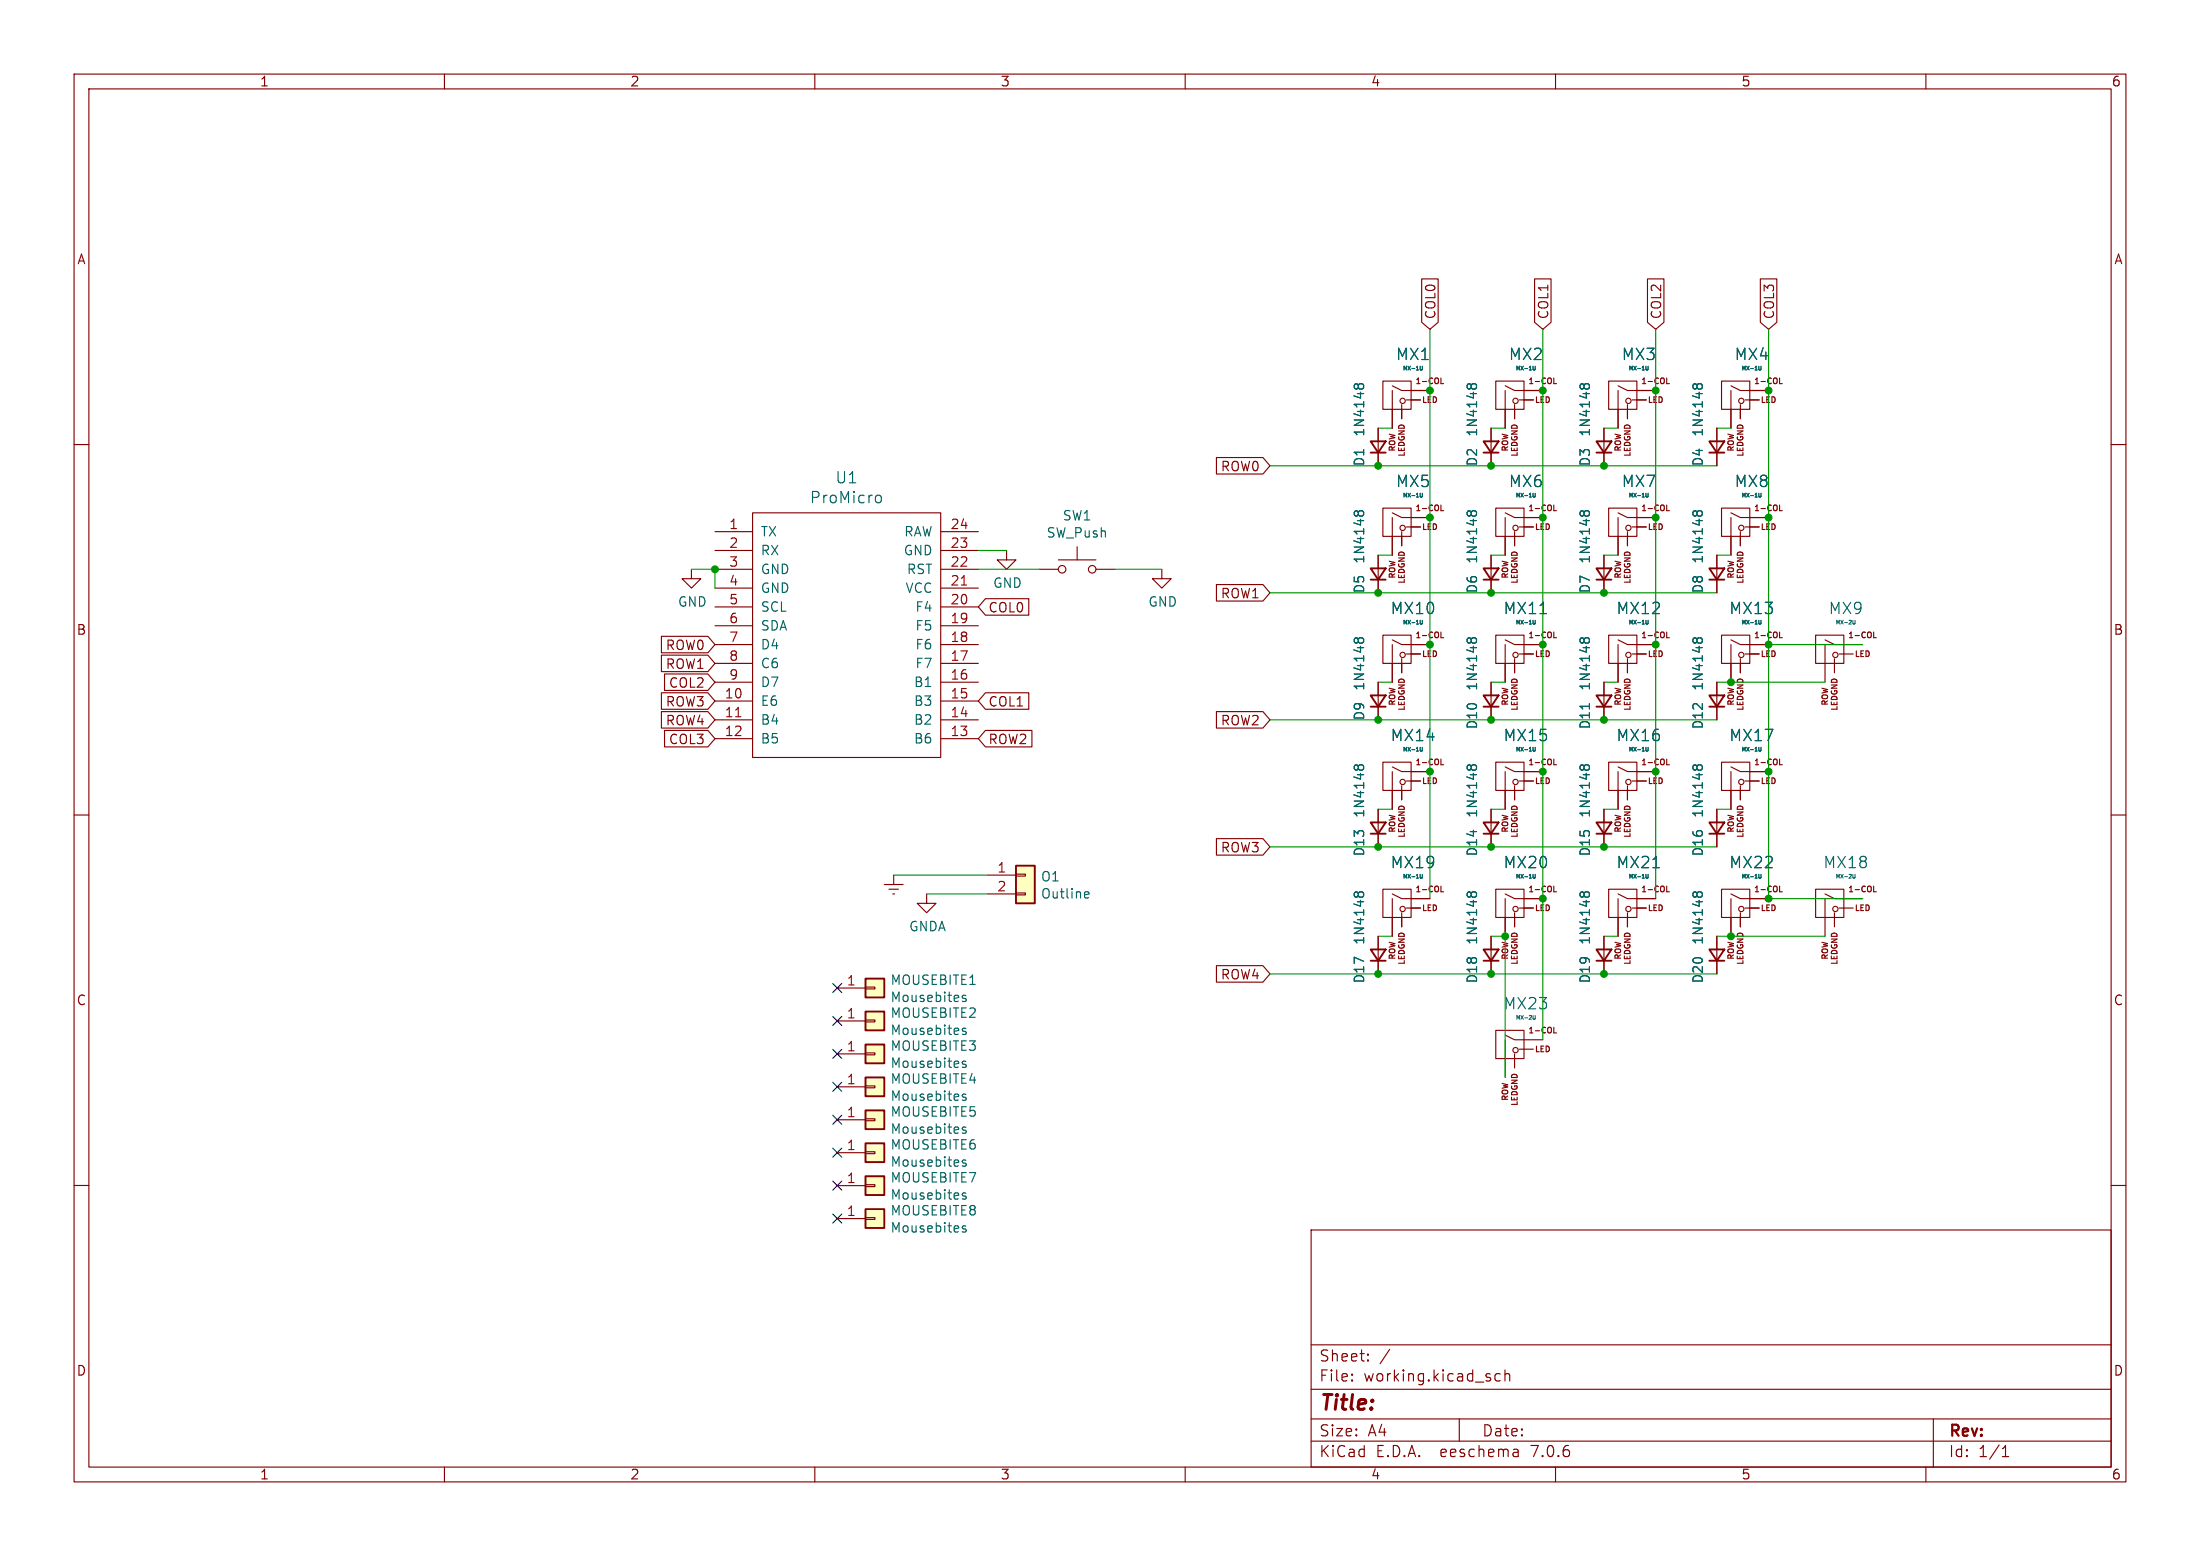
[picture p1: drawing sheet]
<svg xmlns="http://www.w3.org/2000/svg" width="297mm" height="210mm" viewBox="0 0 297 210" stroke-linecap="round" stroke-linejoin="round" font-family="sans-serif">
<g fill="none" stroke="#840000" stroke-width=".15">
<path d="M10 10h277v190h-277zM12 12h273v186h-273zM60 10v2M110 10v2M160 10v2M210 10v2M260 10v2M191.9 37.6h2.3v5.9l-1.2 1-1.1-1zM207.2 37.6h2.2v5.9l-1.1 1-1.1-1zM222.4 37.6h2.2v5.9l-1.1 1-1.1-1zM237.6 37.6h2.3v5.9l-1.1 1-1.2-1zM10 60h2"/>
<path d="M186.1 57.8v5.1M186.7 51.4h3.8v3.8h-3.8zM188 52.1l1.2 .6h3.8M188 52.7v5.1M189.2 54.6v1.9M189.9 54h1.9M194.5 51v.8h.4M201.3 57.8v5.1M201.9 51.4h3.8v3.8h-3.8zM203.2 52.1l1.3 .6h3.8M203.2 52.7v5.1M204.5 54.6v1.9"/>
<path d="M205.1 54h1.9M209.8 51v.8h.3M216.5 57.8v5.1M217.2 51.4h3.8v3.8h-3.8zM218.4 52.1l1.3 .6h3.8M218.4 52.7v5.1M219.7 54.6v1.9M220.3 54h1.9M225 51v.8h.4M231.8 57.8v5.1M232.4 51.4h3.8v3.8h-3.8zM233.7 52.1l1.2 .6h3.9"/>
<path d="M233.7 52.7v5.1M234.9 54.6v1.9M235.6 54h1.9M240.2 51v.8h.4M285 60h2M93.3 76.8v1.3h1.3l-1.3 1.3-1.2-1.3h1.2M96.5 76.8h5.1M96.5 71.8h5.1M96.5 74.3h5.1M96.5 79.4h5.1M101.6 69.2h25.4v33h-25.4zM127 76.8h5.1"/>
<path d="M127 71.8h5.1M127 74.3h5.1M127 79.4h5.1M135.9 74.3v1.3h1.3l-1.3 1.2-1.3-1.2h1.3M140.3 76.8h2.6M142.9 75.6h5.1M145.4 73.8v1.8M148 76.8h2.5M156.8 76.8v1.3h1.3l-1.3 1.3-1.2-1.3h1.2M164.2 61.8h6.3l.9 1.1-.9 1.1h-6.3zM164.2 78.9h6.3l.9 1.1-.9 1.1h-6.3zM186.1 74.9v5.1"/>
<path d="M186.7 68.6h3.8v3.8h-3.8zM188 69.2l1.2 .7h3.8M188 69.9v5M189.2 71.8v1.9M189.9 71.1h1.9M194.5 68.2v.7h.4M201.3 74.9v5.1M201.9 68.6h3.8v3.8h-3.8zM203.2 69.2l1.3 .7h3.8M203.2 69.9v5M204.5 71.8v1.9M205.1 71.1h1.9"/>
<path d="M209.8 68.2v.7h.3M216.5 74.9v5.1M217.2 68.6h3.8v3.8h-3.8zM218.4 69.2l1.3 .7h3.8M218.4 69.9v5M219.7 71.8v1.9M220.3 71.1h1.9M225 68.2v.7h.4M231.8 74.9v5.1M232.4 68.6h3.8v3.8h-3.8zM233.7 69.2l1.2 .7h3.9M233.7 69.9v5"/>
<path d="M234.9 71.8v1.9M235.6 71.1h1.9M240.2 68.2v.7h.4M89.3 88.4h6.3l.9 1.1-.9 1.1h-6.3zM89.3 85.9h6.3l.9 1.1-.9 1.1h-6.3zM89.3 96h6.3l.9 1.2-.9 1.1h-6.3zM89.3 93.5h6.3l.9 1.1-.9 1.1h-6.3zM89.7 98.6h5.9l.9 1.1-.9 1.1h-5.9zM89.7 91h5.9l.9 1.1-.9 1.1h-5.9zM96.5 87h5.1M96.5 94.6h5.1M96.5 97.2h5.1"/>
<path d="M96.5 99.7h5.1M96.5 92.1h5.1M96.5 89.5h5.1M96.5 84.5h5.1M96.5 81.9h5.1M127 87h5.1M127 94.6h5.1M127 97.2h5.1M127 99.7h5.1M127 92.1h5.1M127 89.5h5.1M127 84.5h5.1"/>
<path d="M127 81.9h5.1M133 93.5h5.9v2.2h-5.9l-.9-1.1zM133 80.8h5.9v2.2h-5.9l-.9-1.1zM133 98.6h6.3v2.2h-6.3l-.9-1.1zM164.2 96h6.3l.9 1.2-.9 1.1h-6.3zM186.1 92.1v5.1M186.7 85.7h3.8v3.8h-3.8zM188 86.4l1.2 .6h3.8M188 87v5.1M189.2 88.9v1.9M189.9 88.3h1.9M194.5 85.3v.8h.4"/>
<path d="M201.3 92.1v5.1M201.9 85.7h3.8v3.8h-3.8zM203.2 86.4l1.3 .6h3.8M203.2 87v5.1M204.5 88.9v1.9M205.1 88.3h1.9M209.8 85.3v.8h.3M216.5 92.1v5.1M217.2 85.7h3.8v3.8h-3.8zM218.4 86.4l1.3 .6h3.8M218.4 87v5.1M219.7 88.9v1.9"/>
<path d="M220.3 88.3h1.9M225 85.3v.8h.4M231.8 92.1v5.1M232.4 85.7h3.8v3.8h-3.8zM233.7 86.4l1.2 .6h3.9M233.7 87v5.1M234.9 88.9v1.9M235.6 88.3h1.9M240.2 85.3v.8h.4M245.1 85.7h3.8v3.8h-3.8zM246.4 86.4l1.2 .6h3.9M246.4 87v5.1"/>
<path d="M247.6 88.9v1.9M248.3 88.3h1.9M252.9 85.3v.8h.4M10 110h2M119.4 119.4h2.5M120.6 118.1v1.3M133.3 118.1h3.9M137.2 118h1.2v.2h-1.2zM164.2 113.2h6.3l.9 1.1-.9 1.1h-6.3zM186.1 109.2v5.1M186.7 102.9h3.8v3.8h-3.8zM188 103.5l1.2 .6h3.8"/>
<path d="M188 104.1v5.1M189.2 106v2M189.9 105.4h1.9M194.5 102.5v.7h.4M194.5 119.6v.8h.4M201.3 109.2v5.1M201.9 102.9h3.8v3.8h-3.8zM203.2 103.5l1.3 .6h3.8M203.2 104.1v5.1M204.5 106v2M205.1 105.4h1.9M209.8 102.5v.7h.3"/>
<path d="M209.8 119.6v.8h.3M216.5 109.2v5.1M217.2 102.9h3.8v3.8h-3.8zM218.4 103.5l1.3 .6h3.8M218.4 104.1v5.1M219.7 106v2M220.3 105.4h1.9M225 102.5v.7h.4M225 119.6v.8h.4M231.8 109.2v5.1M232.4 102.9h3.8v3.8h-3.8zM233.7 103.5l1.2 .6h3.9"/>
<path d="M233.7 104.1v5.1M234.9 106v2M235.6 105.4h1.9M240.2 102.5v.7h.4M240.2 119.6v.8h.4M252.9 119.6v.8h.4M285 110h2M113 137.8h3.8M113 133.4h3.8M116.8 137.7h1.3v.2h-1.3zM116.8 133.2h1.3v.3h-1.3zM120 120h1.3"/>
<path d="M120.5 120.7h.3M125.1 120.7v1.2h1.3l-1.3 1.3-1.3-1.3h1.3M133.3 120.7h3.9M137.2 120.5h1.2v.3h-1.2zM164.2 130.3h6.3l.9 1.1-.9 1.2h-6.3zM186.1 126.4v5M186.7 120h3.8v3.8h-3.8zM188 120.7l1.2 .6h3.8M188 121.3v5.1M189.2 123.2v1.9M189.9 122.6h1.9M201.3 126.4v5"/>
<path d="M201.9 120h3.8v3.8h-3.8zM201.9 139.1h3.8v3.8h-3.8zM203.2 120.7l1.3 .6h3.8M203.2 139.7l1.3 .6h3.8M203.2 121.3v5.1M204.5 123.2v1.9M205.1 122.6h1.9M209.8 138.6v.8h.3M216.5 126.4v5M217.2 120h3.8v3.8h-3.8zM218.4 120.7l1.3 .6h3.8M218.4 121.3v5.1"/>
<path d="M219.7 123.2v1.9M220.3 122.6h1.9M231.8 126.4v5M232.4 120h3.8v3.8h-3.8zM233.7 120.7l1.2 .6h3.9M233.7 121.3v5.1M234.9 123.2v1.9M235.6 122.6h1.9M245.1 120h3.8v3.8h-3.8zM246.4 120.7l1.2 .6h3.9M246.4 121.3v5.1M247.6 123.2v1.9"/>
<path d="M248.3 122.6h1.9M10 160h2M113 142.2h3.8M113 146.7h3.8M113 155.6h3.8M113 151.1h3.8M116.8 142.1h1.3v.3h-1.3zM116.8 159.9h1.3v.2h-1.3zM116.8 146.6h1.3v.2h-1.3zM116.8 155.4h1.3v.3h-1.3zM116.8 151h1.3v.3h-1.3zM203.2 140.3v5.1"/>
<path d="M204.5 142.2v1.9M205.1 141.6h1.9M285 160h2M113 160h3.8M113 164.5h3.8M116.8 164.3h1.3v.3h-1.3zM177 166h108v32h-108zM60 198v2M110 198v2M160 198v2M177 194.5h108M177 191.5h108"/>
<path d="M177 187.5h108M177 181.5h108M182.5 186.3h.1l-.1 .1M182.5 186.3v.1M182.5 185.5v.1M182.5 185.5h.1l-.1 .1M184.7 183.6v.1M184.7 183.6h-.1l.1 .1M184.7 182.8v.1M184.7 182.8h-.1l.1 .1M187.6 182.1l-1.3 2M197 191.5v3"/>
<path d="M202.5 185.5l-.4-.1-.3 .3v.4l.2 .2 .1 .1 .4-.1M203.2 185.5a.37 .37 0 0 1 .6 .1v.8M203.2 184.9v1.5M204.9 195.7l.1 .9M205 196.5l-.2 .1M205 196h-.2M210 198v2M260 198v2M261 191.5v6.5M270.3 196.6h.9M270.3 195.5l.4-.4v1.5"/>
<circle cx="189.4" cy="54.1" r=".36"/>
<circle cx="204.6" cy="54.1" r=".36"/>
<circle cx="219.8" cy="54.1" r=".36"/>
<circle cx="235.1" cy="54.1" r=".36"/>
<circle cx="143.4" cy="76.8" r=".51"/>
<circle cx="147.4" cy="76.8" r=".51"/>
<circle cx="189.4" cy="71.2" r=".36"/>
<circle cx="204.6" cy="71.2" r=".36"/>
<circle cx="219.8" cy="71.2" r=".36"/>
<circle cx="235.1" cy="71.2" r=".36"/>
<circle cx="189.4" cy="88.4" r=".36"/>
<circle cx="204.6" cy="88.4" r=".36"/>
<circle cx="219.8" cy="88.4" r=".36"/>
<circle cx="235.1" cy="88.4" r=".36"/>
<circle cx="247.8" cy="88.4" r=".36"/>
<circle cx="189.4" cy="105.5" r=".36"/>
<circle cx="204.6" cy="105.5" r=".36"/>
<circle cx="219.8" cy="105.5" r=".36"/>
<circle cx="235.1" cy="105.5" r=".36"/>
<circle cx="189.4" cy="122.7" r=".36"/>
<circle cx="204.6" cy="122.7" r=".36"/>
<circle cx="219.8" cy="122.7" r=".36"/>
<circle cx="235.1" cy="122.7" r=".36"/>
<circle cx="247.8" cy="122.7" r=".36"/>
<circle cx="204.6" cy="141.7" r=".36"/>
</g>
<g fill="none" stroke="#006464" stroke-width=".14">
<path d="M191.7 49.4v.4l.1 .1 .2-.1v-.4M207 49.4v.4l.1 .1 .2-.1v-.4M222.2 49.4v.4l.1 .1 .2-.1v-.4M237.4 49.4v.4l.1 .1 .2-.1v-.4M191.7 66.6v.4l.1 .1 .2-.1v-.4M207 66.6v.4l.1 .1 .2-.1v-.4M222.2 66.6v.4l.1 .1 .2-.1v-.4M237.4 66.6v.4l.1 .1 .2-.1v-.4M191.7 83.7v.4l.1 .1 .2-.1v-.4M207 83.7v.4l.1 .1 .2-.1v-.4M222.2 83.7v.4l.1 .1 .2-.1v-.4M237.4 83.7v.4l.1 .1 .2-.1v-.4"/>
<path d="M250.1 83.7v.4l.1 .1 .2-.1v-.4M191.7 100.9v.4l.1 .1 .2-.1v-.4M191.7 118v.4l.1 .1 .2-.1v-.4M207 100.9v.4l.1 .1 .2-.1v-.4M207 118v.4l.1 .1 .2-.1v-.4M222.2 100.9v.4l.1 .1 .2-.1v-.4M222.2 118v.4l.1 .1 .2-.1v-.4M237.4 100.9v.4l.1 .1 .2-.1v-.4M237.4 118v.4l.1 .1 .2-.1v-.4M250.1 118v.4l.1 .1 .2-.1v-.4M207 137.1v.4l.1 .1 .2-.1v-.4"/>
</g>
<g fill="#ffffc2" stroke="#ffffc2" stroke-width=".14">
<path d="M116.8 136.5h2.6v2.6h-2.6z"/>
<path d="M116.8 163.2h2.6v2.5h-2.6z"/>
<path d="M116.8 141h2.6v2.5h-2.6z"/>
<path d="M116.8 158.8h2.6v2.5h-2.6z"/>
<path d="M116.8 145.4h2.6v2.6h-2.6z"/>
<path d="M116.8 154.3h2.6v2.5h-2.6z"/>
<path d="M116.8 149.9h2.6v2.5h-2.6z"/>
<path d="M137.2 116.8h2.5v5.1h-2.5z"/>
<path d="M116.8 132.1h2.6v2.5h-2.6z"/>
</g>
<g fill="none" stroke="#840000" stroke-width=".25">
<path d="M185 59.6h2.1l-1 1.5zM200.3 59.6h2l-1 1.5zM215.5 59.6h2.1l-1.1 1.5zM230.8 59.6h2l-1 1.5zM185 76.7h2.1l-1 1.5zM185 61.1h2.1M185 78.2h2.1M200.3 76.7h2l-1 1.5zM200.3 61.1h2M200.3 78.2h2M215.5 76.7h2.1l-1.1 1.5zM215.5 61.1h2.1"/>
<path d="M215.5 78.2h2.1M230.8 76.7h2l-1 1.5zM230.8 61.1h2M230.8 78.2h2M185 93.9h2.1l-1 1.5zM185 95.4h2.1M200.3 93.9h2l-1 1.5zM200.3 95.4h2M215.5 93.9h2.1l-1.1 1.5zM215.5 95.4h2.1M230.8 93.9h2l-1 1.5zM230.8 95.4h2"/>
<path d="M137.2 116.8h2.5v5.1h-2.5zM185 111h2.1l-1 1.5zM185 112.5h2.1M200.3 111h2l-1 1.5zM200.3 112.5h2M215.5 111h2.1l-1.1 1.5zM215.5 112.5h2.1M230.8 111h2l-1 1.5zM230.8 112.5h2M116.8 136.5h2.6v2.6h-2.6zM116.8 132.1h2.6v2.5h-2.6zM185 128.1h2.1l-1 1.6z"/>
<path d="M185 129.7h2.1M200.3 128.1h2l-1 1.6zM200.3 129.7h2M215.5 128.1h2.1l-1.1 1.6zM215.5 129.7h2.1M230.8 128.1h2l-1 1.6zM230.8 129.7h2M116.8 141h2.6v2.5h-2.6zM116.8 158.8h2.6v2.5h-2.6zM116.8 145.4h2.6v2.6h-2.6zM116.8 154.3h2.6v2.5h-2.6zM116.8 149.9h2.6v2.5h-2.6z"/>
<path d="M116.8 163.2h2.6v2.5h-2.6z"/>
</g>
<g fill="none" stroke="#006464" stroke-width=".15">
<path d="M183.4 52l-.3-.2h-.2l-.1 .2 .1 .4M183.4 52l.2-.2h.4l.1 .2-.1 .4M183.4 52v.3M183.4 52.3l-.1 .1M183.4 52.3v.1M198.6 52l-.2-.2h-.2l-.1 .2v.4M198.6 52l.3-.2h.3l.1 .2v.4M198.6 52v.3M198.6 52.3l-.1 .1M198.6 52.3l.1 .1M213.8 52l-.2-.2h-.2l-.1 .2 .1 .4M213.8 52v.3"/>
<path d="M213.8 52l.3-.2h.4l.1 .2-.1 .4M213.8 52.3v.1M213.8 52.3l.1 .1M229.1 52l-.3-.2h-.1l-.2 .2 .1 .4M229.1 52v.3M229.1 52l.2-.2h.4l.1 .2v.4M229.1 52.3l-.1 .1M229.1 52.3v.1M118.3 66.9a.41 .41 0 0 1 .7 .2v.5a.41 .41 0 0 1-.7 .2M183.4 69.2l-.3-.3-.2 .1-.1 .2 .1 .3M183.4 69.2v.2M183.4 69.2l.2-.3 .4 .1 .1 .2-.1 .3"/>
<path d="M183.4 69.4l-.1 .1M183.4 69.4v.1M198.6 69.2l-.2-.3-.2 .1-.1 .2v.3M198.6 69.2l.3-.3 .3 .1 .1 .2v.3M198.6 69.2v.2M198.6 69.4l-.1 .1M198.6 69.4l.1 .1M213.8 69.2l-.2-.3-.2 .1-.1 .2 .1 .3M213.8 69.2v.2M213.8 69.2l.3-.3 .4 .1 .1 .2-.1 .3M213.8 69.4v.1M213.8 69.4l.1 .1"/>
<path d="M229.1 69.2l-.3-.3-.1 .1-.2 .2 .1 .3M229.1 69.2v.2M229.1 69.2l.2-.3 .4 .1 .1 .2v.3M229.1 69.4l-.1 .1M229.1 69.4v.1M183.4 86.3l-.3-.2h-.2l-.1 .2 .1 .4M183.4 86.3l.2-.2h.4l.1 .2-.1 .4M183.4 86.6l-.1 .1M183.4 86.3v.3M183.4 86.6v.1M198.6 86.3l-.2-.2h-.2l-.1 .2v.4M198.6 86.3l.3-.2h.3l.1 .2v.4"/>
<path d="M198.6 86.3v.3M198.6 86.6l-.1 .1M198.6 86.6l.1 .1M207.9 82.8h.9M213.8 86.3l-.2-.2h-.2l-.1 .2 .1 .4M213.8 86.3v.3M213.8 86.3l.3-.2h.4l.1 .2-.1 .4M213.8 86.6v.1M213.8 86.6l.1 .1M214.6 95v.7M229.1 86.3l-.3-.2h-.1l-.2 .2 .1 .4M229.1 86.3v.3"/>
<path d="M229.1 86.3l.2-.2h.4l.1 .2v.4M229.1 86.6l-.1 .1M229.1 86.6v.1M183.4 103.5l-.3-.3-.2 .1-.1 .2 .1 .3M183.4 103.5l.2-.3 .4 .1 .1 .2-.1 .3M183.4 103.5v.2M183.4 103.7l-.1 .1M183.4 103.7v.1M198.6 103.5l-.2-.3-.2 .1-.1 .2v.3M198.6 103.5l.3-.3 .3 .1 .1 .2v.3M198.6 103.5v.2M198.6 103.7l-.1 .1"/>
<path d="M198.6 103.7l.1 .1M213.8 103.5l-.2-.3-.2 .1-.1 .2 .1 .3M213.8 103.5v.2M213.8 103.5l.3-.3 .4 .1 .1 .2-.1 .3M213.8 103.7v.1M213.8 103.7l.1 .1M223.1 117.1h.9M229.1 103.5l-.3-.3-.1 .1-.2 .2 .1 .3M229.1 103.5v.2M229.1 103.5l.2-.3 .4 .1 .1 .2v.3M229.1 103.7l-.1 .1M229.1 103.7v.1"/>
<path d="M130.4 138.8h-.3l-.2 .2 .1 .1 .4 .2v.3h-.5M130.4 134.4l-.3-.1-.2 .2 .1 .2 .4 .1v.3h-.5M146.6 120.4h.4v.3l-.6 .1M147 121.1l-.4 .1M183.4 120.6l-.3-.2h-.2l-.1 .2 .1 .4M183.4 120.6l.2-.2h.4l.1 .2-.1 .4M183.4 120.6v.3M183.4 120.9l-.1 .1M183.4 120.9v.1M198.6 120.6l-.2-.2h-.2l-.1 .2v.4M198.6 120.6l.3-.2h.3l.1 .2v.4M198.6 120.9l-.1 .1"/>
<path d="M198.6 120.6v.3M198.6 120.9l.1 .1M213.8 120.9v.1M213.8 120.6l-.2-.2h-.2l-.1 .2 .1 .4M213.8 120.6l.3-.2h.4l.1 .2-.1 .4M213.8 120.6v.3M213.8 120.9l.1 .1M229.1 120.6l-.3-.2h-.1l-.2 .2 .1 .4M229.1 120.6l.2-.2h.4l.1 .2v.4M229.1 120.9l-.1 .1M229.1 120.6v.3M229.1 120.9v.1"/>
<path d="M130.4 143.3l-.3-.1-.2 .2 .1 .2 .4 .1v.3h-.5M130.4 147.7h-.3l-.2 .1 .1 .2 .4 .1v.3h-.5M130.4 152.2l-.3-.1-.2 .2 .1 .2 .4 .1v.3h-.5M130.4 156.6h-.3l-.2 .1 .1 .2 .4 .1v.3h-.5M130.4 161.1l-.3-.1-.2 .2 .1 .2 .4 .1v.3h-.5M130.4 165.5l-.3-.1-.2 .2 .1 .2 .4 .1v.3h-.5"/>
</g>
<path d="M129.8 79h.7M99.3 96.7h.7" fill="none" stroke="#a90000" stroke-width=".15"/>
<g fill="none" stroke="#009600" stroke-width=".15">
<path d="M186.1 57.8h1.9M193 44.5v76.8M201.3 57.8h1.9M208.3 44.5v95.8M216.5 57.8h1.9M223.5 44.5v76.8M231.8 57.8h1.9M238.8 44.5v76.8h12.7M93.3 76.8h3.2v2.6M132.1 76.8h8.2M132.1 74.3h3.8M150.5 76.8h6.3"/>
<path d="M171.4 62.9h60.4M186.1 74.9h1.9M201.3 74.9h1.9M216.5 74.9h1.9M231.8 74.9h1.9M171.4 80h60.4M171.4 97.2h60.4M186.1 92.1h1.9M201.3 92.1h1.9M216.5 92.1h1.9M231.8 92.1h14.6M238.8 87h12.7"/>
<path d="M120.6 118.1h12.7M171.4 114.3h60.4M186.1 109.2h1.9M201.3 109.2h1.9M216.5 109.2h1.9M231.8 109.2h1.9M125.1 120.7h8.2M171.4 131.4h60.4M186.1 126.4h1.9M201.3 126.4h1.9v19M216.5 126.4h1.9M231.8 126.4h14.6"/>
</g>
<g fill="none" stroke="#000084" stroke-width=".15">
<path d="M112.4 137.2l1.2 1.2M112.4 132.7l1.2 1.3M113.6 137.2l-1.2 1.2M113.6 132.7l-1.2 1.3M112.4 141.6l1.2 1.2M112.4 155l1.2 1.2M112.4 159.4l1.2 1.2M112.4 150.5l1.2 1.2M112.4 146.1l1.2 1.2M113.6 141.6l-1.2 1.2M113.6 155l-1.2 1.2M113.6 159.4l-1.2 1.2"/>
<path d="M113.6 150.5l-1.2 1.2M113.6 146.1l-1.2 1.2M112.4 163.9l1.2 1.2M113.6 163.9l-1.2 1.2"/>
</g>
<g fill="#009600" stroke="#009600" stroke-width=".15">
<circle cx="203.2" cy="126.4" r=".46"/>
<circle cx="201.3" cy="131.4" r=".46"/>
<circle cx="216.5" cy="131.4" r=".46"/>
<circle cx="216.5" cy="114.3" r=".46"/>
<circle cx="201.3" cy="114.3" r=".46"/>
<circle cx="208.3" cy="121.3" r=".46"/>
<circle cx="223.5" cy="104.1" r=".46"/>
<circle cx="233.7" cy="126.4" r=".46"/>
<circle cx="238.8" cy="121.3" r=".46"/>
<circle cx="238.8" cy="104.1" r=".46"/>
<circle cx="96.5" cy="76.8" r=".46"/>
<circle cx="238.8" cy="87" r=".46"/>
<circle cx="233.7" cy="92.1" r=".46"/>
<circle cx="223.5" cy="69.9" r=".46"/>
<circle cx="238.8" cy="69.9" r=".46"/>
<circle cx="238.8" cy="52.7" r=".46"/>
<circle cx="223.5" cy="52.7" r=".46"/>
<circle cx="223.5" cy="87" r=".46"/>
<circle cx="201.3" cy="97.2" r=".46"/>
<circle cx="208.3" cy="104.1" r=".46"/>
<circle cx="193" cy="104.1" r=".46"/>
<circle cx="216.5" cy="97.2" r=".46"/>
<circle cx="186.1" cy="114.3" r=".46"/>
<circle cx="186.1" cy="131.4" r=".46"/>
<circle cx="186.1" cy="97.2" r=".46"/>
<circle cx="216.5" cy="62.9" r=".46"/>
<circle cx="208.3" cy="69.9" r=".46"/>
<circle cx="201.3" cy="62.9" r=".46"/>
<circle cx="216.5" cy="80" r=".46"/>
<circle cx="208.3" cy="52.7" r=".46"/>
<circle cx="208.3" cy="87" r=".46"/>
<circle cx="201.3" cy="80" r=".46"/>
<circle cx="193" cy="87" r=".46"/>
<circle cx="193" cy="52.7" r=".46"/>
<circle cx="193" cy="69.9" r=".46"/>
<circle cx="186.1" cy="62.9" r=".46"/>
<circle cx="186.1" cy="80" r=".46"/>
</g>
<text font-size="2.8" fill="#840000" x="178" y="190.9">Title:</text>
<g font-size="2.1" fill="#006464">
<text x="188.4" y="48.8">MX1</text>
<text x="203.6" y="48.8">MX2</text>
<text x="218.9" y="48.8">MX3</text>
<text x="234.1" y="48.8">MX4</text>
<text x="112.7" y="65.5">U1</text>
<text x="188.4" y="66">MX5</text>
<text x="203.6" y="66">MX6</text>
<text x="218.9" y="66">MX7</text>
<text x="234.1" y="66">MX8</text>
<text x="109.3" y="68.1">ProMicro</text>
<text x="187.7" y="83.1">MX10</text>
<text x="202.9" y="83.1">MX11</text>
<text x="218.1" y="83.1">MX12</text>
<text x="233.4" y="83.1">MX13</text>
<text x="246.8" y="83.1">MX9</text>
<text x="187.7" y="100.3">MX14</text>
<text x="202.9" y="100.3">MX15</text>
<text x="218.1" y="100.3">MX16</text>
<text x="233.4" y="100.3">MX17</text>
<text x="187.7" y="117.4">MX19</text>
<text x="202.9" y="117.4">MX20</text>
<text x="218.1" y="117.4">MX21</text>
<text x="233.4" y="117.4">MX22</text>
<text x="246.1" y="117.4">MX18</text>
<text x="202.9" y="136.4">MX23</text>
</g>
<g font-size="2.1" fill="#840000">
<text x="178" y="184">Sheet:</text>
<text x="178" y="186.7">File:</text>
<text x="184.1" y="186.7">working.kicad_sch</text>
<text x="178" y="196.9">KiCad</text>
<text x="178" y="194.1">Size:</text>
<text x="184.7" y="194.1">A4</text>
<text x="185.7" y="196.9">E.D.A.</text>
<text x="194.6" y="196.9">eeschema</text>
<text x="200" y="194.1">Date:</text>
<text x="207" y="196.9">7.0.6</text>
<text x="263" y="194.3">Rev:</text>
<text x="263" y="196.9">Id:</text>
<text x="267.1" y="196.9">1/1</text>
</g>
<g font-size="1.8" fill="#840000">
<text x="35" y="11.9">1</text>
<text x="85" y="11.9">2</text>
<text x="135" y="11.9">3</text>
<text x="185" y="11.9">4</text>
<text x="235" y="11.9">5</text>
<text x="285" y="11.9">6</text>
<text x="10.3" y="35.9">A</text>
<text x="285.3" y="35.9">A</text>
<text x="194" y="43.2" transform="rotate(-90 194 43.2)">COL0</text>
<text x="209.2" y="43.2" transform="rotate(-90 209.2 43.2)">COL1</text>
<text x="224.5" y="43.2" transform="rotate(-90 224.5 43.2)">COL2</text>
<text x="239.7" y="43.2" transform="rotate(-90 239.7 43.2)">COL3</text>
<text x="164.7" y="63.8">ROW0</text>
<text x="133.3" y="82.9">COL0</text>
<text x="164.7" y="81">ROW1</text>
<text x="10.3" y="85.9">B</text>
<text x="89.8" y="87.9">ROW0</text>
<text x="285.3" y="85.9">B</text>
<text x="89.8" y="90.5">ROW1</text>
<text x="89.8" y="95.6">ROW3</text>
<text x="90.2" y="93">COL2</text>
<text x="133.3" y="95.6">COL1</text>
<text x="89.8" y="98.1">ROW4</text>
<text x="90.2" y="100.6">COL3</text>
<text x="133.3" y="100.6">ROW2</text>
<text x="164.7" y="98.1">ROW2</text>
<text x="164.7" y="115.3">ROW3</text>
<text x="10.3" y="135.9">C</text>
<text x="164.7" y="132.4">ROW4</text>
<text x="285.3" y="135.9">C</text>
<text x="10.3" y="185.9">D</text>
<text x="285.3" y="185.9">D</text>
<text x="35" y="199.9">1</text>
<text x="85" y="199.9">2</text>
<text x="135" y="199.9">3</text>
<text x="185" y="199.9">4</text>
<text x="235" y="199.9">5</text>
<text x="285" y="199.9">6</text>
</g>
<g font-size="1.8" fill="#006464">
<text x="184.4" y="59" transform="rotate(-90 184.4 59)">1N4148</text>
<text x="199.6" y="59" transform="rotate(-90 199.6 59)">1N4148</text>
<text x="214.9" y="59" transform="rotate(-90 214.9 59)">1N4148</text>
<text x="230.1" y="59" transform="rotate(-90 230.1 59)">1N4148</text>
<text x="184.4" y="63" transform="rotate(-90 184.4 63)">D1</text>
<text x="199.6" y="63" transform="rotate(-90 199.6 63)">D2</text>
<text x="214.9" y="63" transform="rotate(-90 214.9 63)">D3</text>
<text x="230.1" y="63" transform="rotate(-90 230.1 63)">D4</text>
<text x="143.4" y="70.5">SW1</text>
<text x="102.6" y="72.6">TX</text>
<text x="102.6" y="75.2">RX</text>
<text x="102.6" y="77.7">GND</text>
<text x="121.9" y="75.2">GND</text>
<text x="122" y="72.6">RAW</text>
<text x="122.3" y="77.7">RST</text>
<text x="141.2" y="72.8">SW_Push</text>
<text x="184.4" y="76.2" transform="rotate(-90 184.4 76.2)">1N4148</text>
<text x="199.6" y="76.2" transform="rotate(-90 199.6 76.2)">1N4148</text>
<text x="214.9" y="76.2" transform="rotate(-90 214.9 76.2)">1N4148</text>
<text x="230.1" y="76.2" transform="rotate(-90 230.1 76.2)">1N4148</text>
<text x="91.4" y="82.1">GND</text>
<text x="102.6" y="80.2">GND</text>
<text x="102.6" y="82.8">SCL</text>
<text x="122.2" y="80.2">VCC</text>
<text x="123.5" y="82.8">F4</text>
<text x="134" y="79.6">GND</text>
<text x="154.9" y="82.1">GND</text>
<text x="184.4" y="80.2" transform="rotate(-90 184.4 80.2)">D5</text>
<text x="199.6" y="80.2" transform="rotate(-90 199.6 80.2)">D6</text>
<text x="214.9" y="80.2" transform="rotate(-90 214.9 80.2)">D7</text>
<text x="230.1" y="80.2" transform="rotate(-90 230.1 80.2)">D8</text>
<text x="102.6" y="85.3">SDA</text>
<text x="102.6" y="87.9">D4</text>
<text x="123.5" y="87.9">F6</text>
<text x="123.5" y="85.3">F5</text>
<text x="102.6" y="95.5">E6</text>
<text x="102.6" y="90.4">C6</text>
<text x="102.6" y="92.9">D7</text>
<text x="123.3" y="95.5">B3</text>
<text x="123.3" y="92.9">B1</text>
<text x="123.5" y="90.4">F7</text>
<text x="184.4" y="93.3" transform="rotate(-90 184.4 93.3)">1N4148</text>
<text x="199.6" y="93.3" transform="rotate(-90 199.6 93.3)">1N4148</text>
<text x="214.9" y="93.3" transform="rotate(-90 214.9 93.3)">1N4148</text>
<text x="230.1" y="93.3" transform="rotate(-90 230.1 93.3)">1N4148</text>
<text x="102.6" y="98">B4</text>
<text x="102.6" y="100.6">B5</text>
<text x="123.3" y="100.6">B6</text>
<text x="123.3" y="98">B2</text>
<text x="184.4" y="97.3" transform="rotate(-90 184.4 97.3)">D9</text>
<text x="199.6" y="98.5" transform="rotate(-90 199.6 98.5)">D10</text>
<text x="214.9" y="98.5" transform="rotate(-90 214.9 98.5)">D11</text>
<text x="230.1" y="98.5" transform="rotate(-90 230.1 98.5)">D12</text>
<text x="184.4" y="110.5" transform="rotate(-90 184.4 110.5)">1N4148</text>
<text x="199.6" y="110.5" transform="rotate(-90 199.6 110.5)">1N4148</text>
<text x="214.9" y="110.5" transform="rotate(-90 214.9 110.5)">1N4148</text>
<text x="230.1" y="110.5" transform="rotate(-90 230.1 110.5)">1N4148</text>
<text x="140.4" y="119.2">O1</text>
<text x="184.4" y="115.7" transform="rotate(-90 184.4 115.7)">D13</text>
<text x="199.6" y="115.7" transform="rotate(-90 199.6 115.7)">D14</text>
<text x="214.9" y="115.7" transform="rotate(-90 214.9 115.7)">D15</text>
<text x="230.1" y="115.7" transform="rotate(-90 230.1 115.7)">D16</text>
<text x="122.6" y="125.9">GNDA</text>
<text x="140.4" y="121.5">Outline</text>
<text x="184.4" y="127.6" transform="rotate(-90 184.4 127.6)">1N4148</text>
<text x="199.6" y="127.6" transform="rotate(-90 199.6 127.6)">1N4148</text>
<text x="214.9" y="127.6" transform="rotate(-90 214.9 127.6)">1N4148</text>
<text x="230.1" y="127.6" transform="rotate(-90 230.1 127.6)">1N4148</text>
<text x="120.1" y="135.5">Mousebites</text>
<text x="120.1" y="137.6">MOUSEBITE2</text>
<text x="120.1" y="133.1">MOUSEBITE1</text>
<text x="184.4" y="132.8" transform="rotate(-90 184.4 132.8)">D17</text>
<text x="199.6" y="132.8" transform="rotate(-90 199.6 132.8)">D18</text>
<text x="214.9" y="132.8" transform="rotate(-90 214.9 132.8)">D19</text>
<text x="230.1" y="132.8" transform="rotate(-90 230.1 132.8)">D20</text>
<text x="120.1" y="139.9">Mousebites</text>
<text x="120.1" y="142">MOUSEBITE3</text>
<text x="120.1" y="144.3">Mousebites</text>
<text x="120.1" y="148.8">Mousebites</text>
<text x="120.1" y="146.5">MOUSEBITE4</text>
<text x="120.1" y="153.2">Mousebites</text>
<text x="120.1" y="155.4">MOUSEBITE6</text>
<text x="120.1" y="150.9">MOUSEBITE5</text>
<text x="120.1" y="157.7">Mousebites</text>
<text x="120.1" y="159.8">MOUSEBITE7</text>
<text x="120.1" y="166.6">Mousebites</text>
<text x="120.1" y="162.1">Mousebites</text>
<text x="120.1" y="164.3">MOUSEBITE8</text>
</g>
<g font-size="1.8" fill="#a90000">
<text x="98.4" y="71.5">1</text>
<text x="128.2" y="71.5">24</text>
<text x="98.4" y="74">2</text>
<text x="98.4" y="76.6">3</text>
<text x="128.2" y="76.6">22</text>
<text x="128.2" y="74">23</text>
<text x="98.4" y="79.1">4</text>
<text x="98.4" y="81.7">5</text>
<text x="128.2" y="81.7">20</text>
<text x="128.2" y="79.1">21</text>
<text x="98.4" y="84.2">6</text>
<text x="98.4" y="86.7">7</text>
<text x="98.4" y="89.3">8</text>
<text x="128.2" y="89.3">17</text>
<text x="128.2" y="86.7">18</text>
<text x="128.2" y="84.2">19</text>
<text x="97.7" y="94.4">10</text>
<text x="98.4" y="91.8">9</text>
<text x="128.2" y="94.4">15</text>
<text x="128.2" y="91.8">16</text>
<text x="97.7" y="96.9">11</text>
<text x="97.7" y="99.4">12</text>
<text x="128.2" y="99.4">13</text>
<text x="128.2" y="96.9">14</text>
<text x="134.5" y="117.9">1</text>
<text x="134.5" y="120.4">2</text>
<text x="114.2" y="137.5">1</text>
<text x="114.2" y="133.1">1</text>
<text x="114.2" y="142">1</text>
<text x="114.2" y="146.4">1</text>
<text x="114.2" y="155.3">1</text>
<text x="114.2" y="150.9">1</text>
<text x="114.2" y="159.8">1</text>
<text x="114.2" y="164.2">1</text>
</g>
<g font-size="1.1" fill="#840000">
<text x="191" y="52">1-COL</text>
<text x="206.2" y="52">1-COL</text>
<text x="221.4" y="52">1-COL</text>
<text x="236.7" y="52">1-COL</text>
<text x="191.9" y="54.6">LED</text>
<text x="207.1" y="54.6">LED</text>
<text x="222.3" y="54.6">LED</text>
<text x="237.6" y="54.6">LED</text>
<text x="188.6" y="61.1" transform="rotate(-90 188.6 61.1)">ROW</text>
<text x="189.8" y="61.8" transform="rotate(-90 189.8 61.8)">LEDGND</text>
<text x="203.8" y="61.1" transform="rotate(-90 203.8 61.1)">ROW</text>
<text x="205.1" y="61.8" transform="rotate(-90 205.1 61.8)">LEDGND</text>
<text x="219" y="61.1" transform="rotate(-90 219 61.1)">ROW</text>
<text x="220.3" y="61.8" transform="rotate(-90 220.3 61.8)">LEDGND</text>
<text x="234.3" y="61.1" transform="rotate(-90 234.3 61.1)">ROW</text>
<text x="235.6" y="61.8" transform="rotate(-90 235.6 61.8)">LEDGND</text>
<text x="191" y="69.2">1-COL</text>
<text x="191.9" y="71.7">LED</text>
<text x="206.2" y="69.2">1-COL</text>
<text x="207.1" y="71.7">LED</text>
<text x="221.4" y="69.2">1-COL</text>
<text x="222.3" y="71.7">LED</text>
<text x="236.7" y="69.2">1-COL</text>
<text x="237.6" y="71.7">LED</text>
<text x="188.6" y="78.2" transform="rotate(-90 188.6 78.2)">ROW</text>
<text x="189.8" y="78.9" transform="rotate(-90 189.8 78.9)">LEDGND</text>
<text x="203.8" y="78.2" transform="rotate(-90 203.8 78.2)">ROW</text>
<text x="205.1" y="78.9" transform="rotate(-90 205.1 78.9)">LEDGND</text>
<text x="219" y="78.2" transform="rotate(-90 219 78.2)">ROW</text>
<text x="220.3" y="78.9" transform="rotate(-90 220.3 78.9)">LEDGND</text>
<text x="234.3" y="78.2" transform="rotate(-90 234.3 78.2)">ROW</text>
<text x="235.6" y="78.9" transform="rotate(-90 235.6 78.9)">LEDGND</text>
<text x="191" y="86.3">1-COL</text>
<text x="191.9" y="88.9">LED</text>
<text x="206.2" y="86.3">1-COL</text>
<text x="207.1" y="88.9">LED</text>
<text x="221.4" y="86.3">1-COL</text>
<text x="222.3" y="88.9">LED</text>
<text x="236.7" y="86.3">1-COL</text>
<text x="237.6" y="88.9">LED</text>
<text x="249.4" y="86.3">1-COL</text>
<text x="250.3" y="88.9">LED</text>
<text x="188.6" y="95.4" transform="rotate(-90 188.6 95.4)">ROW</text>
<text x="203.8" y="95.4" transform="rotate(-90 203.8 95.4)">ROW</text>
<text x="219" y="95.4" transform="rotate(-90 219 95.4)">ROW</text>
<text x="234.3" y="95.4" transform="rotate(-90 234.3 95.4)">ROW</text>
<text x="247" y="95.4" transform="rotate(-90 247 95.4)">ROW</text>
<text x="189.8" y="96" transform="rotate(-90 189.8 96)">LEDGND</text>
<text x="205.1" y="96" transform="rotate(-90 205.1 96)">LEDGND</text>
<text x="220.3" y="96" transform="rotate(-90 220.3 96)">LEDGND</text>
<text x="235.6" y="96" transform="rotate(-90 235.6 96)">LEDGND</text>
<text x="248.3" y="96" transform="rotate(-90 248.3 96)">LEDGND</text>
<text x="191" y="103.5">1-COL</text>
<text x="191.9" y="106">LED</text>
<text x="206.2" y="103.5">1-COL</text>
<text x="207.1" y="106">LED</text>
<text x="221.4" y="103.5">1-COL</text>
<text x="222.3" y="106">LED</text>
<text x="236.7" y="103.5">1-COL</text>
<text x="237.6" y="106">LED</text>
<text x="188.6" y="112.5" transform="rotate(-90 188.6 112.5)">ROW</text>
<text x="189.8" y="113.2" transform="rotate(-90 189.8 113.2)">LEDGND</text>
<text x="203.8" y="112.5" transform="rotate(-90 203.8 112.5)">ROW</text>
<text x="205.1" y="113.2" transform="rotate(-90 205.1 113.2)">LEDGND</text>
<text x="219" y="112.5" transform="rotate(-90 219 112.5)">ROW</text>
<text x="220.3" y="113.2" transform="rotate(-90 220.3 113.2)">LEDGND</text>
<text x="234.3" y="112.5" transform="rotate(-90 234.3 112.5)">ROW</text>
<text x="235.6" y="113.2" transform="rotate(-90 235.6 113.2)">LEDGND</text>
<text x="191" y="120.6">1-COL</text>
<text x="191.9" y="123.2">LED</text>
<text x="206.2" y="120.6">1-COL</text>
<text x="207.1" y="123.2">LED</text>
<text x="221.4" y="120.6">1-COL</text>
<text x="222.3" y="123.2">LED</text>
<text x="236.7" y="120.6">1-COL</text>
<text x="237.6" y="123.2">LED</text>
<text x="249.4" y="120.6">1-COL</text>
<text x="250.3" y="123.2">LED</text>
<text x="188.6" y="129.7" transform="rotate(-90 188.6 129.7)">ROW</text>
<text x="189.8" y="130.3" transform="rotate(-90 189.8 130.3)">LEDGND</text>
<text x="203.8" y="129.7" transform="rotate(-90 203.8 129.7)">ROW</text>
<text x="205.1" y="130.3" transform="rotate(-90 205.1 130.3)">LEDGND</text>
<text x="219" y="129.7" transform="rotate(-90 219 129.7)">ROW</text>
<text x="220.3" y="130.3" transform="rotate(-90 220.3 130.3)">LEDGND</text>
<text x="234.3" y="129.7" transform="rotate(-90 234.3 129.7)">ROW</text>
<text x="235.6" y="130.3" transform="rotate(-90 235.6 130.3)">LEDGND</text>
<text x="247" y="129.7" transform="rotate(-90 247 129.7)">ROW</text>
<text x="248.3" y="130.3" transform="rotate(-90 248.3 130.3)">LEDGND</text>
<text x="206.2" y="139.7">1-COL</text>
<text x="207.1" y="142.2">LED</text>
<text x="203.8" y="148.7" transform="rotate(-90 203.8 148.7)">ROW</text>
<text x="205.1" y="149.4" transform="rotate(-90 205.1 149.4)">LEDGND</text>
</g>
<g font-size=".7" fill="#006464">
<text x="189.3" y="50.2">MX-1U</text>
<text x="204.5" y="50.2">MX-1U</text>
<text x="219.8" y="50.2">MX-1U</text>
<text x="235" y="50.2">MX-1U</text>
<text x="189.3" y="67.3">MX-1U</text>
<text x="204.5" y="67.3">MX-1U</text>
<text x="219.8" y="67.3">MX-1U</text>
<text x="235" y="67.3">MX-1U</text>
<text x="189.3" y="84.4">MX-1U</text>
<text x="204.5" y="84.4">MX-1U</text>
<text x="219.8" y="84.4">MX-1U</text>
<text x="235" y="84.4">MX-1U</text>
<text x="247.7" y="84.4">MX-2U</text>
<text x="189.3" y="101.6">MX-1U</text>
<text x="204.5" y="101.6">MX-1U</text>
<text x="219.8" y="101.6">MX-1U</text>
<text x="235" y="101.6">MX-1U</text>
<text x="189.3" y="118.7">MX-1U</text>
<text x="204.5" y="118.7">MX-1U</text>
<text x="219.8" y="118.7">MX-1U</text>
<text x="235" y="118.7">MX-1U</text>
<text x="247.7" y="118.7">MX-2U</text>
<text x="204.5" y="137.8">MX-2U</text>
</g>
</svg>
